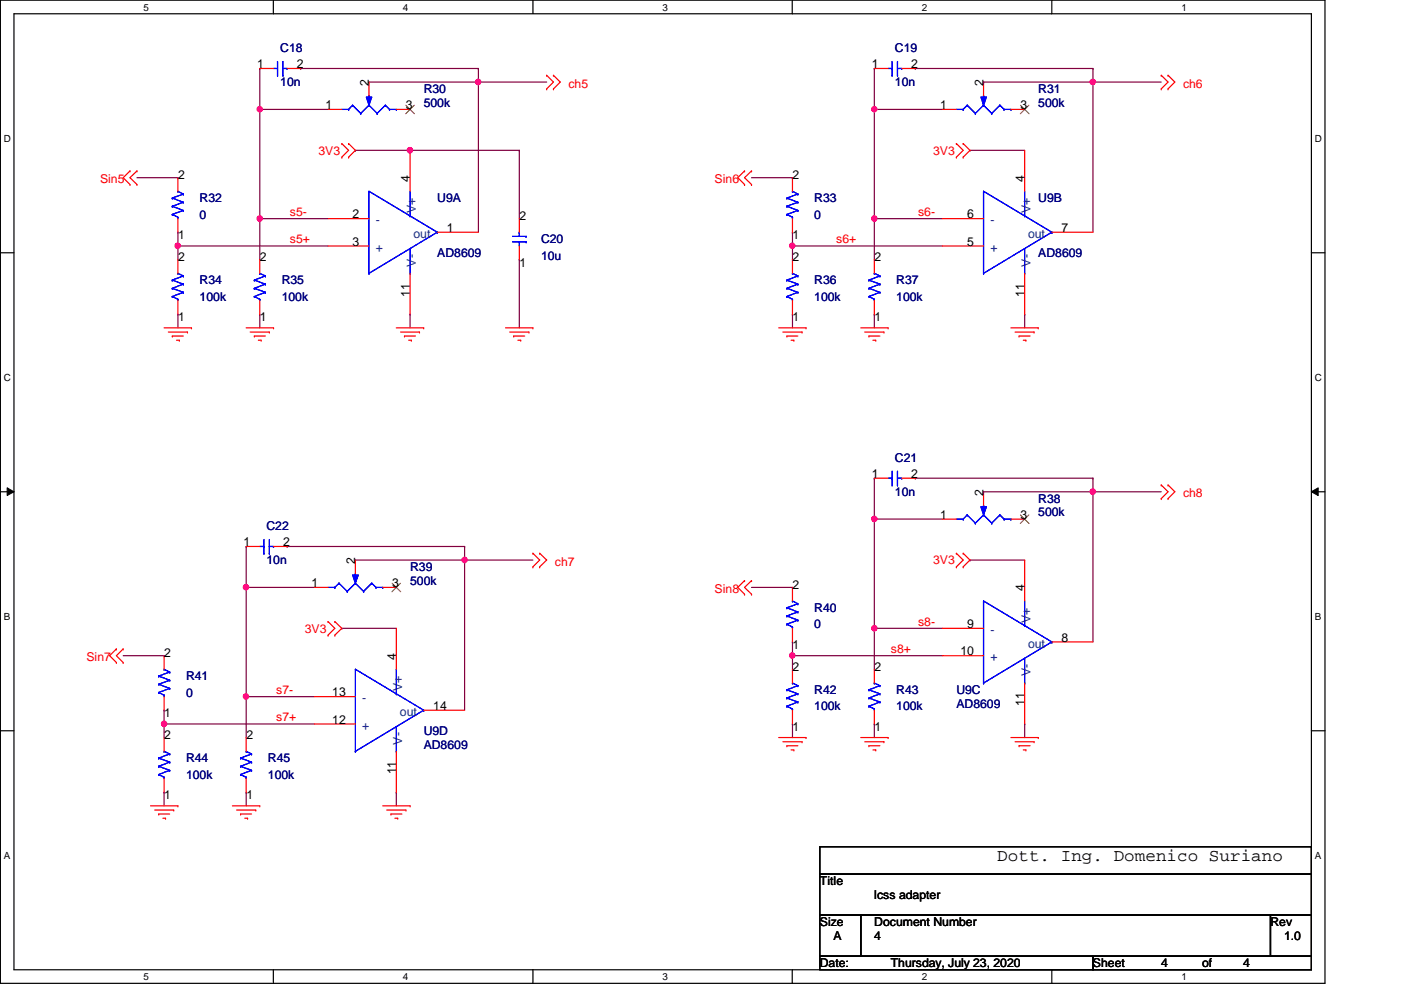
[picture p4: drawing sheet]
<svg xmlns="http://www.w3.org/2000/svg" width="297mm" height="210mm" viewBox="0 0 297 210" stroke-linecap="round" stroke-linejoin="round" font-family="sans-serif">
<path d="M.1 0h280.8v208.5h-280.8zM3 2.9h275v202.7h-275z" fill="none" stroke="#000" stroke-width=".25"/>
<g fill="#fff">
<path d="M30.4 .3h1.2v2.4h-1.2z"/>
<path d="M30.4 205.9h1.2v2.3h-1.2z"/>
</g>
<path d="M58 0v2.9M58 205.6v2.9" fill="none" stroke="#000" stroke-width=".25"/>
<g fill="#fff">
<path d="M85.4 .3h1.2v2.4h-1.2z"/>
<path d="M85.4 205.9h1.2v2.3h-1.2z"/>
</g>
<path d="M113 0v2.9M113 205.6v2.9" fill="none" stroke="#000" stroke-width=".25"/>
<g fill="#fff">
<path d="M140.5 .3h1.1v2.4h-1.1z"/>
<path d="M140.5 205.9h1.1v2.3h-1.1z"/>
</g>
<path d="M168 0v2.9M168 205.6v2.9" fill="none" stroke="#000" stroke-width=".25"/>
<g fill="#fff">
<path d="M195.4 .3h1.2v2.4h-1.2z"/>
<path d="M195.4 205.9h1.2v2.3h-1.2z"/>
</g>
<path d="M223 0v2.9M223 205.6v2.9" fill="none" stroke="#000" stroke-width=".25"/>
<g fill="#fff">
<path d="M250.5 .3h1.1v2.4h-1.1z"/>
<path d="M250.5 205.9h1.1v2.3h-1.1z"/>
<path d="M.8 28.2h1.5v2.4h-1.5z"/>
<path d="M278.8 28.2h1.4v2.4h-1.4z"/>
<path d="M.8 78.9h1.5v2.3h-1.5z"/>
<path d="M278.8 78.9h1.4v2.3h-1.4z"/>
</g>
<path d="M.1 53.6h2.9M278 53.6h2.9" fill="none" stroke="#000" stroke-width=".25"/>
<g fill="#fff">
<path d="M.8 129.6h1.4v2.3h-1.4z"/>
<path d="M278.8 129.6h1.3v2.3h-1.3z"/>
</g>
<path d="M.1 104.3h2.9M278 104.3h2.9" fill="none" stroke="#000" stroke-width=".25"/>
<path d="M1.5 103.4l1.5 .9-1.5 .8zM278 104.3l1.5-.9v1.7z" fill="#000"/>
<path d="M1.5 103.4l1.5 .9-1.5 .8zM278 104.3l1.5-.9v1.7z" fill="none" stroke="#000" stroke-width=".21"/>
<g fill="#fff">
<path d="M.8 180.3h1.4v2.3h-1.4z"/>
<path d="M278.8 180.3h1.3v2.3h-1.3z"/>
</g>
<path d="M.1 154.9h2.9M278 154.9h2.9" fill="none" stroke="#000" stroke-width=".25"/>
<path d="M29 37.7h8.7M37.7 37.7h.1M37.7 52.2h.1M37.7 52.2v2.8M37.7 66.6h.1M37.7 66.6v2.9" fill="none" stroke="#800040" stroke-width=".25"/>
<circle cx="37.7" cy="52.1" r=".56" fill="#f0f"/>
<circle cx="37.7" cy="52.1" r=".56" fill="none" stroke="#f0f" stroke-width=".25"/>
<path d="M75.3 31.9h.1M75.3 31.9h11.6M159.3 37.7h8.7M168 37.7h.1M37.7 49.2h.1M37.7 49.2v3M168 52.2h.1M168 52.2v2.8M168 66.6h.1M168 66.6v2.9" fill="none" stroke="#800040" stroke-width=".25"/>
<circle cx="168" cy="52.1" r=".56" fill="#f0f"/>
<circle cx="168" cy="52.1" r=".56" fill="none" stroke="#f0f" stroke-width=".25"/>
<g fill="none" stroke="#800040" stroke-width=".25">
<path d="M208.5 17.4h.1M208.5 17.4h23.2M231.7 17.4h.1M231.7 17.4v31.8M205.7 31.9h.1M205.7 31.9h11.6M168 49.2h.1M168 49.2v3M185.4 46.4h.1M185.4 46.4v8.6M185.4 66.6h.1M185.4 66.6v2.9"/>
<path d="M217.3 66.6h.1M217.3 66.6v2.9"/>
</g>
<circle cx="231.7" cy="17.4" r=".56" fill="#f0f"/>
<circle cx="231.7" cy="17.4" r=".56" fill="none" stroke="#f0f" stroke-width=".25"/>
<path d="M185.4 23.2h.1M185.4 23.2v23.2" fill="none" stroke="#800040" stroke-width=".25"/>
<circle cx="185.4" cy="46.3" r=".56" fill="#f0f"/>
<circle cx="185.4" cy="46.3" r=".56" fill="none" stroke="#f0f" stroke-width=".25"/>
<path d="M185.4 14.5h.1M185.4 14.5v8.7M194.1 14.5h.1M194.1 14.5h37.6M231.7 14.5h.1M231.7 14.5v2.9M185.4 23.2h.1M185.4 23.2h14.5M168 52.2h.1M168 52.2h31.9M185.4 46.4h.1M185.4 46.4h14.5" fill="none" stroke="#800040" stroke-width=".25"/>
<circle cx="185.4" cy="23.2" r=".56" fill="#f0f"/>
<circle cx="185.4" cy="23.2" r=".56" fill="none" stroke="#f0f" stroke-width=".25"/>
<path d="M231.7 17.4h.1M231.7 17.4h14.5M86.9 31.9h.1M86.9 31.9h23.2M110.1 31.9h.1M110.1 31.9v14.5M110.1 55h.1M110.1 55v14.5M86.9 66.6h.1M86.9 66.6v2.9" fill="none" stroke="#800040" stroke-width=".25"/>
<circle cx="86.9" cy="31.9" r=".56" fill="#f0f"/>
<circle cx="86.9" cy="31.9" r=".56" fill="none" stroke="#f0f" stroke-width=".25"/>
<path d="M26.1 139h8.7M34.8 139h.1M34.8 153.5h.1M34.8 153.5v2.9M34.8 168h.1M34.8 168v2.9" fill="none" stroke="#800040" stroke-width=".25"/>
<circle cx="34.8" cy="153.5" r=".56" fill="#f0f"/>
<circle cx="34.8" cy="153.5" r=".56" fill="none" stroke="#f0f" stroke-width=".25"/>
<g fill="none" stroke="#800040" stroke-width=".25">
<path d="M75.3 118.7h.1M75.3 118.7h23.2M98.5 118.7h.1M98.5 118.7v31.9M72.5 133.2h.1M72.5 133.2h11.5M34.8 150.6h.1M34.8 150.6v2.9M52.2 147.7h.1M52.2 147.7v8.7M52.2 168h.1M52.2 168v2.9"/>
<path d="M84 168h.1M84 168v2.9"/>
</g>
<circle cx="98.5" cy="118.7" r=".56" fill="#f0f"/>
<circle cx="98.5" cy="118.7" r=".56" fill="none" stroke="#f0f" stroke-width=".25"/>
<path d="M52.2 124.5h.1M52.2 124.5v23.2" fill="none" stroke="#800040" stroke-width=".25"/>
<circle cx="52.1" cy="147.7" r=".56" fill="#f0f"/>
<circle cx="52.1" cy="147.7" r=".56" fill="none" stroke="#f0f" stroke-width=".25"/>
<path d="M52.2 115.9h.1M52.2 115.9v8.6M60.9 115.9h.1M60.9 115.9h37.6M98.5 115.9h.1M98.5 115.9v2.8M52.2 124.5h.1M52.2 124.5h14.5M34.8 153.5h.1M34.8 153.5h31.9M52.2 147.7h.1M52.2 147.7h14.5" fill="none" stroke="#800040" stroke-width=".25"/>
<circle cx="52.1" cy="124.5" r=".56" fill="#f0f"/>
<circle cx="52.1" cy="124.5" r=".56" fill="none" stroke="#f0f" stroke-width=".25"/>
<path d="M98.5 118.7h.1M98.5 118.7h14.5M159.3 124.5h8.7M168 124.5h.1M168 139h.1M168 139v2.9M168 153.5h.1M168 153.5v2.9" fill="none" stroke="#800040" stroke-width=".25"/>
<circle cx="168" cy="139" r=".56" fill="#f0f"/>
<circle cx="168" cy="139" r=".56" fill="none" stroke="#f0f" stroke-width=".25"/>
<g fill="none" stroke="#800040" stroke-width=".25">
<path d="M205.7 118.7h.1M205.7 118.7h11.6M208.5 104.3h.1M208.5 104.3h23.2M231.7 104.3h.1M231.7 104.3v31.8M168 136.1h.1M168 136.1v2.9M185.4 133.2h.1M185.4 133.2v8.7M185.4 153.5h.1M185.4 153.5v2.9"/>
<path d="M217.3 153.5h.1M217.3 153.5v2.9"/>
</g>
<circle cx="231.7" cy="104.2" r=".56" fill="#f0f"/>
<circle cx="231.7" cy="104.2" r=".56" fill="none" stroke="#f0f" stroke-width=".25"/>
<path d="M185.4 110.1h.1M185.4 110.1v23.1" fill="none" stroke="#800040" stroke-width=".25"/>
<circle cx="185.4" cy="133.2" r=".56" fill="#f0f"/>
<circle cx="185.4" cy="133.2" r=".56" fill="none" stroke="#f0f" stroke-width=".25"/>
<path d="M185.4 101.4h.1M185.4 110.1h.1M185.4 101.4v8.7M185.4 110.1h14.5M194.1 101.4h.1M194.1 101.4h37.6M231.7 101.4h.1M231.7 101.4v2.9M168 139h.1M168 139h31.9M185.4 133.2h.1M185.4 133.2h14.5" fill="none" stroke="#800040" stroke-width=".25"/>
<circle cx="185.4" cy="110" r=".56" fill="#f0f"/>
<circle cx="185.4" cy="110" r=".56" fill="none" stroke="#f0f" stroke-width=".25"/>
<path d="M78.2 17.4h.1M78.2 17.4h23.2M101.4 17.4h.1M101.4 17.4v31.8M55.1 46.4h.1M55.1 46.4v8.6M55.1 66.6h.1M55.1 66.6v2.9M231.7 104.3h.1M231.7 104.3h14.5" fill="none" stroke="#800040" stroke-width=".25"/>
<circle cx="101.4" cy="17.4" r=".56" fill="#f0f"/>
<circle cx="101.4" cy="17.4" r=".56" fill="none" stroke="#f0f" stroke-width=".25"/>
<path d="M55.1 23.2h.1M55.1 23.2v23.2" fill="none" stroke="#800040" stroke-width=".25"/>
<circle cx="55.1" cy="46.3" r=".56" fill="#f0f"/>
<circle cx="55.1" cy="46.3" r=".56" fill="none" stroke="#f0f" stroke-width=".25"/>
<path d="M55.1 14.5h.1M55.1 14.5v8.7M63.8 14.5h.1M63.8 14.5h37.6M101.4 14.5h.1M101.4 14.5v2.9M55.1 23.2h.1M55.1 23.2h14.5M37.7 52.2h.1M37.7 52.2h31.9M55.1 46.4h.1M55.1 46.4h14.5" fill="none" stroke="#800040" stroke-width=".25"/>
<circle cx="55.1" cy="23.2" r=".56" fill="#f0f"/>
<circle cx="55.1" cy="23.2" r=".56" fill="none" stroke="#f0f" stroke-width=".25"/>
<path d="M101.4 17.4h.1M101.4 17.4h14.5" fill="none" stroke="#800040" stroke-width=".25"/>
<g fill="none" stroke="#f00" stroke-width=".25">
<path d="M115.9 16h.1M115.9 18.8h.1M115.9 16l1.4 1.4-1.4 1.4M117.3 16h.1M117.3 18.8h.1M117.3 16l1.5 1.4-1.5 1.4M246.2 16h.1M246.2 18.8h.1M246.2 16l1.4 1.4-1.4 1.4M247.6 16h.1M247.6 18.8h.1M247.6 16l1.5 1.4-1.5 1.4"/>
<path d="M27.6 36.2h.1M27.6 39.1h.1M27.6 36.2l-1.5 1.5 1.5 1.4M29 36.2h.1M29 39.1h.1M29 36.2l-1.4 1.5 1.4 1.4M72.5 33.3h.1M72.5 30.4h.1M72.5 30.4l1.4 1.5-1.4 1.4M73.9 30.4h.1M73.9 33.3h.1M73.9 30.4l1.4 1.5-1.4 1.4"/>
<path d="M157.9 36.2h.1M157.9 39.1h.1M157.9 36.2l-1.5 1.5 1.5 1.4M159.3 36.2h.1M159.3 39.1h.1M159.3 36.2l-1.4 1.5 1.4 1.4M202.8 33.3h.1M202.8 30.4h.1M202.8 30.4l1.4 1.5-1.4 1.4M204.2 30.4h.1M204.2 33.3h.1M204.2 30.4l1.5 1.5-1.5 1.4"/>
<path d="M34.8 69.5h5.8M35.7 70.4h4M36.5 71.2h.1M36.5 71.2h2.4M37.4 72.1h.6M38 72.1h.1M39.7 70.4h.1M40.6 69.5h.1M52.2 69.5h5.8M53 70.4h4.1M53.9 71.2h.1M53.9 71.2h2.4"/>
<path d="M54.8 72.1h.6M55.4 72.1h.1M57.1 70.4h.1M58 69.5h.1M84 69.5h5.8M84.9 70.4h4M85.8 71.2h.1M85.8 71.2h2.3M86.7 72.1h.5M87.2 72.1h.1M88.9 70.4h.1M89.8 69.5h.1"/>
<path d="M107.2 69.5h5.8M108.1 70.4h4M108.9 71.2h.1M108.9 71.2h2.3M109.8 72.1h.6M110.4 72.1h.1M112.1 70.4h.1M113 69.5h.1M165.1 69.5h5.8M166 70.4h4M166.8 71.2h.1M166.8 71.2h2.4"/>
<path d="M167.7 72.1h.6M168.3 72.1h.1M170 70.4h.1M170.9 69.5h.1M182.5 69.5h5.8M183.3 70.4h4.1M184.2 71.2h.1M184.2 71.2h2.4M185.1 72.1h.6M185.7 72.1h.1M187.4 70.4h.1M188.3 69.5h.1"/>
<path d="M214.3 69.5h5.8M215.2 70.4h4M216.1 71.2h.1M216.1 71.2h2.3M217 72.1h.5M217.5 72.1h.1M219.2 70.4h.1M220.1 69.5h.1M113 117.3h.1M113 117.3l1.4 1.4-1.4 1.5M114.4 117.3h.1M114.4 117.3l1.5 1.4-1.5 1.5"/>
<path d="M202.8 117.3h.1M202.8 117.3l1.4 1.4-1.4 1.5M204.2 117.3h.1M204.2 117.3l1.5 1.4-1.5 1.5M217.3 118.7v8.7M246.2 102.8h.1M246.2 105.7h.1M246.2 102.8l1.4 1.5-1.4 1.4M247.6 102.8h.1M247.6 105.7h.1M247.6 102.8l1.5 1.5-1.5 1.4M24.7 137.6h.1"/>
<path d="M24.7 137.6l-1.5 1.4 1.5 1.5M26.1 137.6h.1M26.1 137.6l-1.4 1.4 1.4 1.5M69.6 134.7h.1M69.6 131.8h.1M69.6 131.8l1.4 1.4-1.4 1.5M71 131.8h.1M71 134.7h.1M71 131.8l1.5 1.4-1.5 1.5M113 120.2h.1M114.4 120.2h.1M157.9 123.1h.1"/>
<path d="M157.9 126h.1M157.9 123.1l-1.5 1.4 1.5 1.5M159.3 123.1h.1M159.3 126h.1M159.3 123.1l-1.4 1.4 1.4 1.5M199.9 133.2h8.6M199.9 139h8.6M202.8 120.2h.1M204.2 120.2h.1M223 136.1h8.7M24.7 140.5h.1M26.1 140.5h.1"/>
<path d="M165.1 156.4h5.8M166 157.3h4M166.8 158.1h.1M166.8 158.1h2.4M167.7 159h.6M168.3 159h.1M170 157.3h.1M170.9 156.4h.1M182.5 156.4h5.8M183.3 157.3h4.1M184.2 158.1h.1M184.2 158.1h2.4"/>
<path d="M185.1 159h.6M185.7 159h.1M187.4 157.3h.1M188.3 156.4h.1M214.3 156.4h5.8M215.2 157.3h4M216.1 158.1h.1M216.1 158.1h2.3M217 159h.5M217.3 144.8v8.7M217.5 159h.1M219.2 157.3h.1"/>
<path d="M220.1 156.4h.1M31.9 170.9h5.8M32.8 171.7h4M33.7 172.6h.1M33.7 172.6h2.3M34.5 173.5h.6M35.1 173.5h.1M36.8 171.7h.1M37.7 170.9h.1M49.3 170.9h5.8M50.2 171.7h4M51 172.6h.1"/>
<path d="M51 172.6h2.3M51.9 173.5h.6M52.5 173.5h.1M54.2 171.7h.1M55.1 170.9h.1M81.1 170.9h5.8M82 171.7h4.1M82.9 172.6h.1M82.9 172.6h2.3M83.7 173.5h.6M84.3 173.5h.1M86.1 171.7h.1"/>
<path d="M86.9 170.9h.1"/>
</g>
<path d="M173.8 179.5h104.2v5.8h-104.2zM173.8 185.3h104.2v8.7h-104.2zM173.8 194h8.7v8.7h-8.7zM182.5 194h86.9v8.7h-86.9zM269.4 194h8.6v8.7h-8.6zM173.8 202.7h57.9v2.9h-57.9zM231.7 202.7h46.3v2.9h-46.3z" fill="none" stroke="#000" stroke-width=".25"/>
<path d="M217.3 132.6h.1M217.3 127.4v5.2M217.3 139.6v5.2M223 136.1h.1M223 136.1l-14.5-8.7v17.4M223 136.1l-14.5 8.7M208.5 144.8h.1M217.3 144.8h.1" fill="none" stroke="#00f" stroke-width=".25"/>
<path d="M74.8 121.9h1.1l-.6 1.8z" fill="#00f"/>
<g fill="none" stroke="#00f" stroke-width=".25">
<path d="M69.6 124.5h1.4M71 124.5h.1M71.9 123.7h.1M71.9 123.7l-.9 .8M71.9 123.7l1.7 1.7M73.6 125.4h.1M74.8 121.9h1.1l-.6 1.8zM75.3 123.7h.1M75.3 121.6h.1M75.3 123.7l-1.7 1.7M75.3 123.7l1.8 1.7M75.3 121.6v.6"/>
<path d="M77.1 125.4h.1M78.8 123.7h.1M78.8 123.7l-1.7 1.7M78.8 123.7l.9 .8M79.7 124.5h.1M79.7 124.5h1.4M81.1 124.5h.1"/>
</g>
<path d="M74.8 121.9h1.1l-.6 1.8z" fill="#00f"/>
<g fill="none" stroke="#00f" stroke-width=".25">
<path d="M58 14.5h.8M58.8 16h.1M58.8 14.5h.1M58.8 13v3M60 16h.1M60 13v3M60 14.5h.9M60.9 14.5h.1M36.5 59.4h.1M36.5 45.5h.1M36.5 43.7h.1M36.5 42h.1"/>
<path d="M36.5 59.4l2.4 .8M36.5 45.5l1.2 .6M36.5 43.7l2.4 .9M36.5 42l2.4 .9M37.7 58h.1M37.7 40.6h.1M37.7 46.1h.1M37.7 58l1.2 .5M37.7 46.1v.3M37.7 40.6l1.2 .5M38.9 58.5h.1M38.9 44.6h.1"/>
<path d="M38.9 42.9h.1M38.9 41.1h.1M38.9 58.5l-2.4 .9M38.9 44.6l-2.4 .9M38.9 42.9l-2.4 .8M38.9 41.1l-2.4 .9M53.9 59.4h.1M53.9 59.4l2.4 .8M55.1 58h.1M55.1 58l1.2 .5M56.3 58.5h.1M56.3 58.5l-2.4 .9"/>
<path d="M78.2 58h.1M86.9 45.8h.1M86.9 58h.1M86.9 40.6v5.2M86.9 52.7v5.3M92.7 49.2h.1M92.7 49.2l-14.5-8.6v17.4M92.7 49.2l-14.5 8.8M166.8 59.4h.1M166.8 45.5h.1M166.8 43.7h.1M166.8 42h.1"/>
<path d="M166.8 59.4l2.4 .8M166.8 45.5l1.2 .6M166.8 43.7l2.4 .9M166.8 42l2.4 .9M168 58h.1M168 40.6h.1M168 46.1h.1M168 46.1v.3M168 58l1.2 .5M168 40.6l1.2 .5M169.2 58.5h.1M169.2 44.6h.1"/>
<path d="M169.2 42.9h.1M169.2 41.1h.1M169.2 58.5l-2.4 .9M169.2 44.6l-2.4 .9M169.2 42.9l-2.4 .8M169.2 41.1l-2.4 .9M184.2 59.4h.1M184.2 59.4l2.4 .8M185.4 58h.1M185.4 58l1.2 .5M186.6 58.5h.1M186.6 58.5l-2.4 .9"/>
<path d="M208.5 58h.1M217.3 45.8h.1M217.3 58h.1M217.3 40.6v5.2M217.3 52.7v5.3M223 49.2h.1M223 49.2l-14.5-8.6v17.4M223 49.2l-14.5 8.8M36.5 62.9h.1M36.5 61.1h.1M36.5 62.9l1.2 .6M36.5 61.1l2.4 .9"/>
<path d="M37.7 63.5h.1M37.7 63.5v.2M38.9 62h.1M38.9 60.2h.1M38.9 62l-2.4 .9M38.9 60.2l-2.4 .9M53.9 62.9h.1M53.9 61.1h.1M53.9 62.9l1.2 .6M53.9 61.1l2.4 .9M55.1 63.5h.1M55.1 63.5v.2"/>
<path d="M56.3 62h.1M56.3 60.2h.1M56.3 62l-2.4 .9M56.3 60.2l-2.4 .9M166.8 62.9h.1M166.8 61.1h.1M166.8 62.9l1.2 .6M166.8 61.1l2.4 .9M168 63.5h.1M168 63.5v.2M169.2 62h.1M169.2 60.2h.1"/>
<path d="M169.2 62l-2.4 .9M169.2 60.2l-2.4 .9M184.2 62.9h.1M184.2 61.1h.1M184.2 62.9l1.2 .6M184.2 61.1l2.4 .9M185.4 63.5h.1M185.4 63.5v.2M186.6 62h.1M186.6 60.2h.1M186.6 62l-2.4 .9M186.6 60.2l-2.4 .9"/>
<path d="M55.1 115.9h.9M56 117.3h.1M56 115.9h.1M56 114.4v2.9M57.1 117.3h.1M57.1 114.4v2.9M57.1 115.9h.9M58 115.9h.1M69.6 124.5h1.4M71 124.5h.1M71.9 123.7h.1M71.9 123.7l-.9 .8"/>
<path d="M71.9 123.7l1.7 1.7M73.6 125.4h.1M74.8 121.9h1.1l-.6 1.8zM75.3 123.7h.1M75.3 121.6h.1M75.3 123.7l-1.7 1.7M75.3 123.7l1.8 1.7M75.3 121.6v.6M77.1 125.4h.1M78.8 123.7h.1M78.8 123.7l-1.7 1.7M78.8 123.7l.9 .8"/>
<path d="M79.7 124.5h.1M79.7 124.5h1.4M81.1 124.5h.1M166.8 132.3h.1M166.8 130.6h.1M166.8 128.9h.1M166.8 132.3l1.2 .6M166.8 130.6l2.4 .9M166.8 128.9l2.4 .9M168 127.4h.1M168 132.9h.1M168 132.9v.3"/>
<path d="M168 127.4l1.2 .6M169.2 131.5h.1M169.2 129.8h.1M169.2 128h.1M169.2 131.5l-2.4 .8M169.2 129.8l-2.4 .8M169.2 128l-2.4 .9M33.7 146.8h.1M33.7 145.1h.1M33.7 143.3h.1M33.7 146.8l1.1 .6M33.7 145.1l2.3 .9"/>
<path d="M33.7 143.3l2.3 .9M34.8 159.3h.1M34.8 141.9h.1M34.8 147.4h.1M34.8 159.3l1.2 .6M34.8 147.4v.3M34.8 141.9l1.2 .6M36 159.9h.1M36 146h.1M36 144.2h.1M36 142.5h.1M36 159.9l-2.3 .8"/>
<path d="M36 146l-2.3 .8M36 144.2l-2.3 .9M36 142.5l-2.3 .8M75.3 159.3h.1M84 147.1h.1M84 159.3h.1M84 141.9v5.2M84 154.1v5.2M89.8 150.6h.1M89.8 150.6l-14.5-8.7v17.4M89.8 150.6l-14.5 8.7M166.8 149.7h.1"/>
<path d="M166.8 148h.1M166.8 146.3h.1M166.8 149.7l1.2 .6M166.8 148l2.4 .8M166.8 146.3l2.4 .8M168 144.8h.1M168 150.3h.1M168 144.8l1.2 .6M168 150.3v.3M169.2 148.8h.1M169.2 147.1h.1M169.2 145.4h.1"/>
<path d="M169.2 148.8l-2.4 .9M169.2 147.1l-2.4 .9M169.2 145.4l-2.4 .9M184.2 149.7h.1M184.2 148h.1M184.2 146.3h.1M184.2 149.7l1.2 .6M184.2 148l2.4 .8M184.2 146.3l2.4 .8M185.4 144.8h.1M185.4 150.3h.1M185.4 144.8l1.2 .6"/>
<path d="M185.4 150.3v.3M186.6 148.8h.1M186.6 147.1h.1M186.6 145.4h.1M186.6 148.8l-2.4 .9M186.6 147.1l-2.4 .9M186.6 145.4l-2.4 .9M33.7 164.2h.1M33.7 162.5h.1M33.7 160.7h.1M33.7 164.2l1.1 .6M33.7 162.5l2.3 .8"/>
<path d="M33.7 160.7l2.3 .9M34.8 164.8h.1M34.8 164.8v.3M36 163.3h.1M36 161.6h.1M36 163.3l-2.3 .9M36 161.6l-2.3 .9"/>
</g>
<g fill="none" stroke="#f00" stroke-width=".25">
<path d="M55.1 14.5h2.9M60.9 14.5h2.9M37.7 37.7v2.9M86.9 31.9v8.7M168 37.7v2.9M217.3 31.9v8.7M37.7 46.4v2.8M37.7 55v3M55.1 55v3M69.6 46.4h8.6M69.6 52.2h8.6M86.9 58v8.6"/>
<path d="M92.7 49.2h8.7M168 46.4v2.8M168 55v3M185.4 55v3M199.9 46.4h8.6M199.9 52.2h8.6M217.3 58v8.6M223 49.2h8.7M37.7 63.7v2.9M55.1 63.7v2.9M168 63.7v2.9M185.4 63.7v2.9"/>
<path d="M52.2 115.9h2.9M58 115.9h2.9M75.3 118.7v2.9M34.8 139v2.9M66.7 124.5h2.9M81.1 124.5h2.9M84 133.2v8.7M168 124.5v2.9M168 133.2v2.9M34.8 147.7v2.9M34.8 156.4v2.9M66.7 147.7h8.6"/>
<path d="M66.7 153.5h8.6M84 159.3v8.7M89.8 150.6h8.7M168 141.9v2.9M168 150.6v2.9M185.4 141.9v2.9M185.4 150.6v2.9M34.8 165.1v2.9"/>
</g>
<path d="M83.1 123.7l1.9 1.8M84.9 123.7l-1.8 1.8" fill="none" stroke="#804000" stroke-width=".21"/>
<path d="M208 107.4h1.1l-.6 1.8z" fill="#00f"/>
<g fill="none" stroke="#00f" stroke-width=".25">
<path d="M202.8 110.1h1.4M204.2 110.1h.1M205.1 109.2h.1M205.1 109.2l-.9 .9M205.1 109.2l1.7 1.7M206.8 110.9h.1M208 107.4h1.1l-.6 1.8zM208.5 109.2h.1M208.5 107.1h.1M208.5 109.2l-1.7 1.7M208.5 109.2l1.8 1.7M208.5 107.1v.6"/>
<path d="M210.3 110.9h.1M212 109.2h.1M212 109.2l-1.7 1.7M212 109.2l.9 .9M212.9 110.1h.1M212.9 110.1h1.4M214.3 110.1h.1"/>
</g>
<path d="M208 107.4h1.1l-.6 1.8z" fill="#00f"/>
<g fill="none" stroke="#00f" stroke-width=".25">
<path d="M202.8 110.1h1.4M204.2 110.1h.1M205.1 109.2h.1M205.1 109.2l-.9 .9M205.1 109.2l1.7 1.7M206.8 110.9h.1M208 107.4h1.1l-.6 1.8zM208.5 109.2h.1M208.5 107.1h.1M208.5 109.2l-1.7 1.7M208.5 109.2l1.8 1.7M208.5 107.1v.6"/>
<path d="M210.3 110.9h.1M212 109.2h.1M212 109.2l-1.7 1.7M212 109.2l.9 .9M212.9 110.1h.1M212.9 110.1h1.4M214.3 110.1h.1M52.2 159.3h.1M52.2 159.3l1.1 .6M53.3 159.9h.1M53.3 159.9l-2.3 .8M51 164.2h.1"/>
<path d="M51 162.5h.1M51 160.7h.1M51 164.2l1.2 .6M51 162.5l2.3 .8M51 160.7l2.3 .9M52.2 164.8h.1M52.2 164.8v.3M53.3 163.3h.1M53.3 161.6h.1M53.3 163.3l-2.3 .9M53.3 161.6l-2.3 .9"/>
</g>
<path d="M199.9 110.1h2.9M208.5 104.3v2.8M214.3 110.1h3M52.2 156.4v2.9M52.2 165.1v2.9" fill="none" stroke="#f00" stroke-width=".25"/>
<path d="M216.4 109.2l1.8 1.8M218.1 109.2l-1.8 1.8" fill="none" stroke="#804000" stroke-width=".21"/>
<path d="M208 20.6h1.1l-.6 1.7z" fill="#00f"/>
<g fill="none" stroke="#00f" stroke-width=".25">
<path d="M202.8 23.2h1.4M204.2 23.2h.1M205.1 22.3h.1M205.1 22.3l-.9 .9M205.1 22.3l1.7 1.7M206.8 24h.1M208 20.6h1.1l-.6 1.7zM208.5 22.3h.1M208.5 20.3h.1M208.5 22.3l-1.7 1.7M208.5 22.3l1.8 1.7M208.5 20.3v.6"/>
<path d="M210.3 24h.1M212 22.3h.1M212 22.3l-1.7 1.7M212 22.3l.9 .9M212.9 23.2h.1M212.9 23.2h1.4M214.3 23.2h.1"/>
</g>
<path d="M208 20.6h1.1l-.6 1.7z" fill="#00f"/>
<g fill="none" stroke="#00f" stroke-width=".25">
<path d="M202.8 23.2h1.4M204.2 23.2h.1M205.1 22.3h.1M205.1 22.3l-.9 .9M205.1 22.3l1.7 1.7M206.8 24h.1M208 20.6h1.1l-.6 1.7zM208.5 22.3h.1M208.5 20.3h.1M208.5 22.3l-1.7 1.7M208.5 22.3l1.8 1.7M208.5 20.3v.6"/>
<path d="M210.3 24h.1M212 22.3h.1M212 22.3l-1.7 1.7M212 22.3l.9 .9M212.9 23.2h.1M212.9 23.2h1.4M214.3 23.2h.1M108.7 51.3h2.8M108.7 50.1h2.8M110.1 49.2h.1M110.1 51.3h.1M110.1 49.2v.9"/>
<path d="M110.1 51.3v.9M111.5 51.3h.1M111.5 50.1h.1M189.1 99.9v2.9M190.3 99.9v2.9M188.3 101.4h.8M189.1 102.8h.1M189.1 101.4h.1M190.3 102.8h.1M190.3 101.4h.9M191.2 101.4h.1"/>
</g>
<path d="M208.5 17.4v2.9M199.9 23.2h2.9M214.3 23.2h3M110.1 46.4v2.8M110.1 52.2v2.8M185.4 101.4h2.9M191.2 101.4h2.9" fill="none" stroke="#f00" stroke-width=".25"/>
<path d="M216.4 22.3l1.8 1.8M218.1 22.3l-1.8 1.8" fill="none" stroke="#804000" stroke-width=".21"/>
<path d="M77.7 20.6h1.1l-.6 1.7z" fill="#00f"/>
<g fill="none" stroke="#00f" stroke-width=".25">
<path d="M72.5 23.2h1.4M73.9 23.2h.1M74.8 22.3h.1M74.8 22.3l-.9 .9M74.8 22.3l1.7 1.7M76.5 24h.1M77.7 20.6h1.1l-.6 1.7zM78.2 22.3h.1M78.2 20.3h.1M78.2 22.3l-1.7 1.7M78.2 22.3l1.8 1.7M78.2 20.3v.6"/>
<path d="M80 24h.1M81.7 22.3h.1M81.7 22.3l-1.7 1.7M81.7 22.3l.9 .9M82.6 23.2h.1M82.6 23.2h1.4M84 23.2h.1"/>
</g>
<path d="M77.7 20.6h1.1l-.6 1.7z" fill="#00f"/>
<g fill="none" stroke="#00f" stroke-width=".25">
<path d="M188.3 14.5h.8M189.1 16h.1M189.1 14.5h.1M189.1 13v3M190.3 16h.1M190.3 13v3M190.3 14.5h.9M191.2 14.5h.1M72.5 23.2h1.4M73.9 23.2h.1M74.8 22.3h.1M74.8 22.3l-.9 .9"/>
<path d="M74.8 22.3l1.7 1.7M76.5 24h.1M77.7 20.6h1.1l-.6 1.7zM78.2 22.3h.1M78.2 20.3h.1M78.2 22.3l-1.7 1.7M78.2 22.3l1.8 1.7M78.2 20.3v.6M80 24h.1M81.7 22.3h.1M81.7 22.3l-1.7 1.7M81.7 22.3l.9 .9"/>
<path d="M82.6 23.2h.1M82.6 23.2h1.4M84 23.2h.1"/>
</g>
<path d="M78.2 17.4v2.9M185.4 14.5h2.9M191.2 14.5h2.9M69.6 23.2h2.9M84 23.2h2.9" fill="none" stroke="#f00" stroke-width=".25"/>
<path d="M86.1 22.3l1.8 1.8M87.8 22.3l-1.8 1.8" fill="none" stroke="#804000" stroke-width=".21"/>
<circle cx="37.7" cy="52.1" r=".56" fill="#f0f"/>
<circle cx="37.7" cy="52.1" r=".56" fill="none" stroke="#f0f" stroke-width=".25"/>
<circle cx="168" cy="52.1" r=".56" fill="#f0f"/>
<circle cx="168" cy="52.1" r=".56" fill="none" stroke="#f0f" stroke-width=".25"/>
<circle cx="231.7" cy="17.4" r=".56" fill="#f0f"/>
<circle cx="231.7" cy="17.4" r=".56" fill="none" stroke="#f0f" stroke-width=".25"/>
<circle cx="185.4" cy="46.3" r=".56" fill="#f0f"/>
<circle cx="185.4" cy="46.3" r=".56" fill="none" stroke="#f0f" stroke-width=".25"/>
<circle cx="185.4" cy="23.2" r=".56" fill="#f0f"/>
<circle cx="185.4" cy="23.2" r=".56" fill="none" stroke="#f0f" stroke-width=".25"/>
<circle cx="86.9" cy="31.9" r=".56" fill="#f0f"/>
<circle cx="86.9" cy="31.9" r=".56" fill="none" stroke="#f0f" stroke-width=".25"/>
<circle cx="34.8" cy="153.5" r=".56" fill="#f0f"/>
<circle cx="34.8" cy="153.5" r=".56" fill="none" stroke="#f0f" stroke-width=".25"/>
<circle cx="98.5" cy="118.7" r=".56" fill="#f0f"/>
<circle cx="98.5" cy="118.7" r=".56" fill="none" stroke="#f0f" stroke-width=".25"/>
<circle cx="52.1" cy="147.7" r=".56" fill="#f0f"/>
<circle cx="52.1" cy="147.7" r=".56" fill="none" stroke="#f0f" stroke-width=".25"/>
<circle cx="52.1" cy="124.5" r=".56" fill="#f0f"/>
<circle cx="52.1" cy="124.5" r=".56" fill="none" stroke="#f0f" stroke-width=".25"/>
<circle cx="168" cy="139" r=".56" fill="#f0f"/>
<circle cx="168" cy="139" r=".56" fill="none" stroke="#f0f" stroke-width=".25"/>
<circle cx="231.7" cy="104.2" r=".56" fill="#f0f"/>
<circle cx="231.7" cy="104.2" r=".56" fill="none" stroke="#f0f" stroke-width=".25"/>
<circle cx="185.4" cy="133.2" r=".56" fill="#f0f"/>
<circle cx="185.4" cy="133.2" r=".56" fill="none" stroke="#f0f" stroke-width=".25"/>
<circle cx="185.4" cy="110" r=".56" fill="#f0f"/>
<circle cx="185.4" cy="110" r=".56" fill="none" stroke="#f0f" stroke-width=".25"/>
<circle cx="101.4" cy="17.4" r=".56" fill="#f0f"/>
<circle cx="101.4" cy="17.4" r=".56" fill="none" stroke="#f0f" stroke-width=".25"/>
<circle cx="55.1" cy="46.3" r=".56" fill="#f0f"/>
<circle cx="55.1" cy="46.3" r=".56" fill="none" stroke="#f0f" stroke-width=".25"/>
<circle cx="55.1" cy="23.2" r=".56" fill="#f0f"/>
<circle cx="55.1" cy="23.2" r=".56" fill="none" stroke="#f0f" stroke-width=".25"/>
<text font-size="3.7" x="211.5" y="182.5">Dott. Ing. Domenico Suriano</text>
<g font-size="2.6" fill="#000080">
<text x="59.4" y="11">C18</text>
<text x="189.7" y="11">C19</text>
<text x="59.4" y="18.3">10n</text>
<text x="89.8" y="19.7">R30</text>
<text x="89.8" y="22.6">500k</text>
<text x="189.7" y="18.3">10n</text>
<text x="220.1" y="19.7">R31</text>
<text x="220.1" y="22.6">500k</text>
<text x="42.3" y="42.9">R32</text>
<text x="42.3" y="46.4">0</text>
<text x="92.7" y="42.9">U9A</text>
<text x="172.6" y="42.9">R33</text>
<text x="172.6" y="46.4">0</text>
<text x="220.1" y="42.9">U9B</text>
<text x="114.7" y="51.6">C20</text>
<text x="92.7" y="54.5">AD8609</text>
<text x="114.7" y="55">10u</text>
<text x="220.1" y="54.5">AD8609</text>
<text x="42.3" y="60.3">R34</text>
<text x="42.3" y="63.8">100k</text>
<text x="59.7" y="60.3">R35</text>
<text x="59.7" y="63.8">100k</text>
<text x="172.6" y="60.3">R36</text>
<text x="172.6" y="63.8">100k</text>
<text x="190" y="60.3">R37</text>
<text x="190" y="63.8">100k</text>
<text x="189.7" y="97.9">C21</text>
<text x="189.7" y="105.2">10n</text>
<text x="220.1" y="106.6">R38</text>
<text x="56.5" y="112.4">C22</text>
<text x="220.1" y="109.5">500k</text>
<text x="56.5" y="119.6">10n</text>
<text x="86.9" y="121.1">R39</text>
<text x="86.9" y="124">500k</text>
<text x="172.6" y="129.8">R40</text>
<text x="172.6" y="133.2">0</text>
<text x="39.5" y="144.2">R41</text>
<text x="39.5" y="147.7">0</text>
<text x="172.6" y="147.2">R42</text>
<text x="190" y="147.2">R43</text>
<text x="202.8" y="147.2">U9C</text>
<text x="89.8" y="155.8">U9D</text>
<text x="172.6" y="150.6">100k</text>
<text x="190" y="150.6">100k</text>
<text x="202.8" y="150">AD8609</text>
<text x="39.5" y="161.6">R44</text>
<text x="56.8" y="161.6">R45</text>
<text x="89.8" y="158.7">AD8609</text>
<text x="39.5" y="165.1">100k</text>
<text x="56.8" y="165.1">100k</text>
</g>
<g font-size="2.6">
<text x="54.5" y="14.5">1</text>
<text x="62.9" y="14.5">2</text>
<text x="184.8" y="14.5">1</text>
<text x="193.2" y="14.5">2</text>
<text x="69" y="23.2">1</text>
<text x="78.2" y="18.2" transform="rotate(-90 78.2 18.2)">2</text>
<text x="86.1" y="23.2">3</text>
<text x="199.3" y="23.2">1</text>
<text x="208.5" y="18.2" transform="rotate(-90 208.5 18.2)">2</text>
<text x="216.4" y="23.2">3</text>
<text x="37.8" y="38">2</text>
<text x="86.9" y="38.5" transform="rotate(-90 86.9 38.5)">4</text>
<text x="168.1" y="38">2</text>
<text x="217.2" y="38.5" transform="rotate(-90 217.2 38.5)">4</text>
<text x="74.8" y="46.3">2</text>
<text x="110.1" y="46.7">2</text>
<text x="205.1" y="46.3">6</text>
<text x="37.8" y="50.8">1</text>
<text x="74.8" y="52.1">3</text>
<text x="94.7" y="49.2">1</text>
<text x="168.1" y="50.8">1</text>
<text x="205.1" y="52.1">5</text>
<text x="225" y="49.2">7</text>
<text x="37.8" y="55.4">2</text>
<text x="55.1" y="55.4">2</text>
<text x="110.1" y="56.6">1</text>
<text x="168.1" y="55.4">2</text>
<text x="185.4" y="55.4">2</text>
<text x="86.9" y="62.9" transform="rotate(-90 86.9 62.9)">11</text>
<text x="217.2" y="62.9" transform="rotate(-90 217.2 62.9)">11</text>
<text x="37.8" y="68.1">1</text>
<text x="55.1" y="68.1">1</text>
<text x="168.1" y="68.1">1</text>
<text x="185.4" y="68.1">1</text>
<text x="184.8" y="101.3">1</text>
<text x="193.2" y="101.3">2</text>
<text x="208.5" y="105.1" transform="rotate(-90 208.5 105.1)">2</text>
<text x="199.3" y="110">1</text>
<text x="216.4" y="110">3</text>
<text x="51.6" y="115.8">1</text>
<text x="60" y="115.8">2</text>
<text x="75.3" y="119.6" transform="rotate(-90 75.3 119.6)">2</text>
<text x="66.1" y="124.5">1</text>
<text x="83.2" y="124.5">3</text>
<text x="168.1" y="124.8">2</text>
<text x="217.2" y="125.4" transform="rotate(-90 217.2 125.4)">4</text>
<text x="168.1" y="137.6">1</text>
<text x="205.1" y="133.2">9</text>
<text x="225" y="136.1">8</text>
<text x="34.8" y="139.3">2</text>
<text x="84" y="139.9" transform="rotate(-90 84 139.9)">4</text>
<text x="168.1" y="142.2">2</text>
<text x="185.4" y="142.2">2</text>
<text x="203.6" y="139">10</text>
<text x="70.4" y="147.7">13</text>
<text x="217.2" y="149.7" transform="rotate(-90 217.2 149.7)">11</text>
<text x="34.8" y="152.1">1</text>
<text x="70.4" y="153.5">12</text>
<text x="91.9" y="150.5">14</text>
<text x="168.1" y="155">1</text>
<text x="185.4" y="155">1</text>
<text x="34.8" y="156.7">2</text>
<text x="52.2" y="156.7">2</text>
<text x="84" y="164.2" transform="rotate(-90 84 164.2)">11</text>
<text x="34.8" y="169.5">1</text>
<text x="52.2" y="169.5">1</text>
<text x="173.8" y="187.7">Title</text>
<text x="185.4" y="190.6">lcss adapter</text>
<text x="173.8" y="196.3">Size</text>
<text x="185.4" y="196.3">Document Number</text>
<text x="269.4" y="196.3">Rev</text>
<text x="176.7" y="199.3">A</text>
<text x="185.4" y="199.3">4</text>
<text x="272.2" y="199.3">1.0</text>
<text x="173.8" y="205.1">Date:</text>
<text x="188.8" y="205.1">Thursday, July 23, 2020</text>
<text x="231.7" y="205.1">Sheet</text>
<text x="246.2" y="205.1">4</text>
<text x="254.9" y="205.1">of</text>
<text x="263.6" y="205.1">4</text>
</g>
<g font-size="2.6" fill="#f00">
<text x="120.5" y="18.6">ch5</text>
<text x="250.8" y="18.6">ch6</text>
<text x="67.5" y="32.8">3V3</text>
<text x="197.8" y="32.8">3V3</text>
<text x="21.2" y="38.8">Sin5</text>
<text x="151.5" y="38.8">Sin6</text>
<text x="61.5" y="45.8">s5-</text>
<text x="194.6" y="45.8">s6-</text>
<text x="61.5" y="51.6">s5+</text>
<text x="177.3" y="51.6">s6+</text>
<text x="250.8" y="105.5">ch8</text>
<text x="117.6" y="119.9">ch7</text>
<text x="197.8" y="119.6">3V3</text>
<text x="151.5" y="125.7">Sin8</text>
<text x="64.6" y="134.1">3V3</text>
<text x="194.6" y="132.6">s8-</text>
<text x="18.3" y="140.2">Sin7</text>
<text x="188.9" y="138.4">s8+</text>
<text x="58.6" y="147.1">s7-</text>
<text x="58.6" y="152.9">s7+</text>
</g>
<g font-size="2.6" fill="#004080">
<text x="79.7" y="47.5">-</text>
<text x="88.2" y="45.3" transform="rotate(-90 88.2 45.3)">V+</text>
<text x="210" y="47.5">-</text>
<text x="218.5" y="45.3" transform="rotate(-90 218.5 45.3)">V+</text>
<text x="79.7" y="53.3">+</text>
<text x="87.7" y="50.4">out</text>
<text x="210" y="53.3">+</text>
<text x="218" y="50.4">out</text>
<text x="88.2" y="56.5" transform="rotate(-90 88.2 56.5)">V-</text>
<text x="218.5" y="56.5" transform="rotate(-90 218.5 56.5)">V-</text>
<text x="210" y="134.4">-</text>
<text x="218" y="137.3">out</text>
<text x="218.5" y="132.1" transform="rotate(-90 218.5 132.1)">V+</text>
<text x="210" y="140.2">+</text>
<text x="218.5" y="143.4" transform="rotate(-90 218.5 143.4)">V-</text>
<text x="76.8" y="148.9">-</text>
<text x="85.3" y="146.6" transform="rotate(-90 85.3 146.6)">V+</text>
<text x="76.8" y="154.7">+</text>
<text x="84.8" y="151.8">out</text>
<text x="85.3" y="157.9" transform="rotate(-90 85.3 157.9)">V-</text>
</g>
<g font-size="2.1">
<text x="30.4" y="2.2">5</text>
<text x="85.4" y="2.2">4</text>
<text x="140.5" y="2.2">3</text>
<text x="195.4" y="2.2">2</text>
<text x="250.5" y="2.2">1</text>
<text x=".8" y="30.1">D</text>
<text x="278.8" y="30.1">D</text>
<text x=".8" y="80.8">C</text>
<text x="278.8" y="80.8">C</text>
<text x=".8" y="131.5">B</text>
<text x="278.8" y="131.5">B</text>
<text x=".8" y="182.2">A</text>
<text x="278.8" y="182.2">A</text>
<text x="30.4" y="207.8">5</text>
<text x="85.4" y="207.8">4</text>
<text x="140.5" y="207.8">3</text>
<text x="195.4" y="207.8">2</text>
<text x="250.5" y="207.8">1</text>
</g>
</svg>
